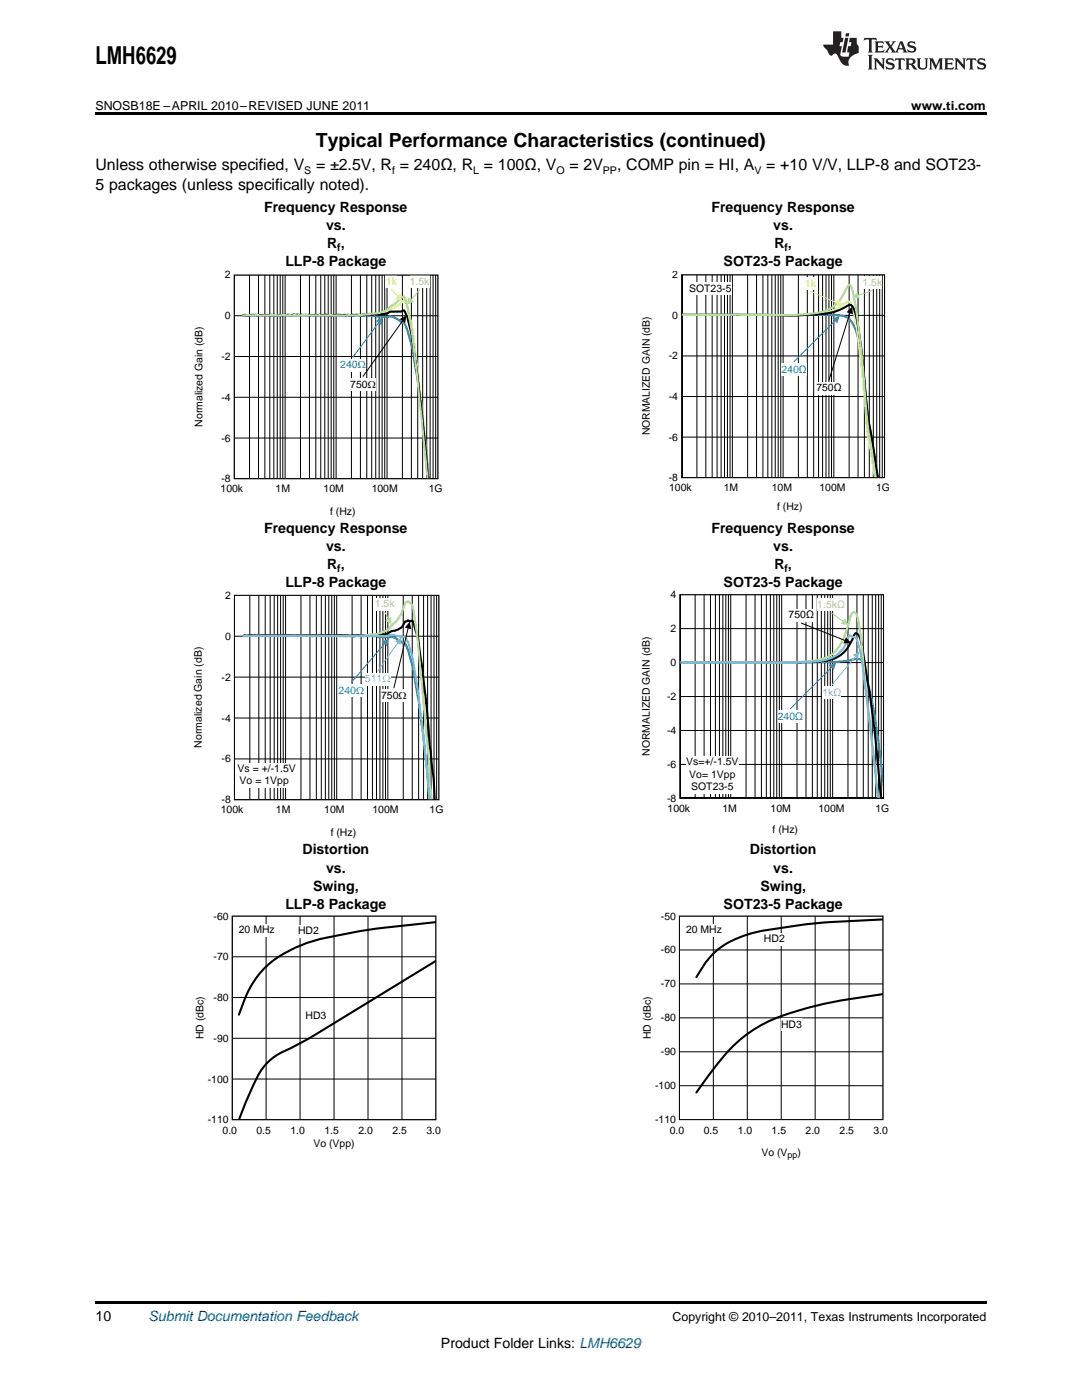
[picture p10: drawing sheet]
<svg xmlns="http://www.w3.org/2000/svg" width="216mm" height="279mm" viewBox="0 0 216 279" stroke-linecap="round" stroke-linejoin="round" font-family="sans-serif">
<path d="M176.2 183.5l-13.1 .7-10.2 1.4a20 20 0 0 0-10.5 4.7l-1.6 1.8-1.8 2.9M176.2 198.4l-6.8 1a64.1 64.1 0 0 0-16.7 4.8 32.6 32.6 0 0 0-11.6 10.8l-2.1 3" fill="none" stroke="#000" stroke-width=".42"/>
<path d="M135.6 182.8h40.6v40.7h-40.6zM135.6 196.4h40.6M135.6 189.6h40.6M142.3 182.8v40.7M149.1 182.8v40.7M155.9 182.8v40.7M162.7 182.8v40.7M169.4 182.8v40.7M135.6 216.7h40.6M135.6 209.9h40.6M135.6 203.1h40.6" fill="none" stroke="#000" stroke-width=".2"/>
<path d="M135.6 182.8v40.7h40.6v-40.7zM135.2 182.4h41.4v41.5h-41.4z" fill-rule="evenodd" fill="#fff"/>
<path d="M135.6 182.8h40.6v40.7h-40.6z" fill="none" stroke="#000" stroke-width=".2"/>
<g fill="#fff">
<path d="M136.9 184.4h7.2v2.5h-7.2z" fill-rule="evenodd"/>
<path d="M152.4 186.2h4.2v2.5h-4.2z" fill-rule="evenodd"/>
<path d="M155.8 203.2h4.2v2.5h-4.2z" fill-rule="evenodd"/>
</g>
<path d="M87 184l-12.7 1.4-9.3 1.8a22.7 22.7 0 0 0-13.6 7.6 19.1 19.1 0 0 0-2.7 4.9l-1 2.8M87 191.8l-23.9 14.6-3.6 2a22.5 22.5 0 0 0-6.2 3.8 23.3 23.3 0 0 0-4 7.2l-1.6 4.1" fill="none" stroke="#000" stroke-width=".42"/>
<path d="M46.3 182.8h40.7v40.7h-40.7zM46.3 199.1h40.7M46.3 190.9h40.7M53.1 182.8v40.7M59.9 182.8v40.7M66.7 182.8v40.7M73.4 182.8v40.7M80.2 182.8v40.7M46.3 215.3h40.7M46.3 207.2h40.7" fill="none" stroke="#000" stroke-width=".2"/>
<path d="M46.3 182.8v40.7h40.7v-40.7zM45.9 182.4h41.5v41.5h-41.5z" fill-rule="evenodd" fill="#fff"/>
<path d="M46.3 182.8h40.7v40.7h-40.7z" fill="none" stroke="#000" stroke-width=".2"/>
<g fill="#fff">
<path d="M47.7 184.4h7.1v2.5h-7.1z" fill-rule="evenodd"/>
<path d="M59.5 184.6h4.2v2.5h-4.2z" fill-rule="evenodd"/>
<path d="M60.9 201.6h4.2v2.5h-4.2z" fill-rule="evenodd"/>
</g>
<path d="M46.4 118.2h41.7v41.8h-41.7z" fill="none" stroke="#fff" stroke-width=".75"/>
<g fill="none" stroke="#000" stroke-width=".2">
<path d="M46.8 118.8h40.8M46.8 118.7v40.8M49.8 118.7v40.8M51.6 118.7v40.8M52.9 118.7v40.8M53.9 118.7v40.8M54.7 118.7v40.8M55.4 118.7v40.8M56 118.7v40.8M56.5 118.7v40.8M57 118.7v40.8M60.1 118.7v40.8"/>
<path d="M61.8 118.7v40.8M63.1 118.7v40.8M64.1 118.7v40.8M64.9 118.7v40.8M65.6 118.7v40.8M66.2 118.7v40.8M66.7 118.7v40.8M67.2 118.7v40.8M70.3 118.7v40.8M72.1 118.7v40.8M73.3 118.7v40.8M74.3 118.7v40.8"/>
<path d="M75.1 118.7v40.8M75.8 118.7v40.8M76.4 118.7v40.8M76.9 118.7v40.8M77.4 118.7v40.8M80.5 118.7v40.8M82.3 118.7v40.8M83.5 118.7v40.8M84.5 118.7v40.8M85.3 118.7v40.8M86 118.7v40.8M86.6 118.7v40.8"/>
<path d="M87.1 118.7v40.8M87.6 118.7v40.8M46.8 135.1h40.8M46.8 127h40.8M46.8 159.6h40.8M46.8 151.5h40.8M46.8 143.3h40.8"/>
</g>
<path d="M48.7 126.9h11.1l.8-.1 1.7 .2 2.6-.2 3.1 .1 .4-.1 .5 .2h1.7l.7-.1 .7 .1 1.2-.1h1.6l2 .3 1.3-.1 .9 .3 1.4 1a1.02 1.02 0 0 1 .9 1l1.2 4.3 1.1 6.3 .8 6.3 1.2 12.4 .2 .8" fill="none" stroke="#0087c2" stroke-width=".42"/>
<path d="M48.6 126.9l1.6-.1 13.1 .1 1.8-.2 3.4 .2 5.8-.1 2.4-.2 .6-.1 .9-.5 1-.3a2.47 2.47 0 0 0 1.6-1.6l.6-.3 .4 .2 .5-.1 1.2 3.8 1.6 12.6 .6 8.2 .8 7.1 .2 3.9" fill="none" stroke="#000" stroke-width=".42"/>
<path d="M48.6 126.9h22.9l3.6-.4 .9-.2 1.5-.8 1.7-1.6 1-1.9a3.4 3.4 0 0 1 1.1-2 2.09 2.09 0 0 1 1.2 2l.9 6.4 .8 8.3 1.2 13.7 .3 6.2 .4 2.9" fill="none" stroke="#b3dd95" stroke-width=".42"/>
<path d="M48.6 127l10.1-.2 4.6 .2 1.8-.1h12.2a3.2 3.2 0 0 1 2.5 .1l1.1 .1 .6 1.2 .9 3.6 1 6.2 .9 7 1.4 14.5" fill="none" stroke="#82c1e0" stroke-width=".42"/>
<path d="M76.8 122.2l.7 1.4" fill="none" stroke="#b3dd95" stroke-width=".2"/>
<path d="M76.8 123.8l1.2-.7 .1 1.6z" fill="#b3dd95"/>
<path d="M74.8 119.3h4v2.5h-4z" fill-rule="evenodd" fill="#fff"/>
<path d="M81.5 125.3l-2.9 12" fill="none" stroke="#000" stroke-width=".2"/>
<path d="M81.7 124.1l.4 1.5-1.3-.3z" fill="#000"/>
<g fill="#fff">
<path d="M76 137.6h5.1v2.6h-5.1z" fill-rule="evenodd"/>
<path d="M46.8 118.8v40.8h40.8v-40.8zM46.4 118.4h41.6v41.6h-41.6z" fill-rule="evenodd"/>
</g>
<path d="M46.8 118.8h40.8v40.8h-40.8z" fill="none" stroke="#000" stroke-width=".2"/>
<path d="M76.8 128.4l-6.7 7.8" fill="none" stroke="#0087c2" stroke-width=".2"/>
<path d="M76.2 128.1l1.4-.6-.4 1.5z" fill="#0087c2"/>
<path d="M67.6 136.5h5.1v2.6h-5.1z" fill-rule="evenodd" fill="#fff"/>
<path d="M79.4 128.2l-4 5.7" fill="none" stroke="#82c1e0" stroke-width=".2"/>
<path d="M78.8 127.9l1.3-.7-.2 1.5z" fill="#82c1e0"/>
<g fill="#fff">
<path d="M72.8 134.3h5.1v2.5h-5.1z" fill-rule="evenodd"/>
<path d="M47.4 152.2h11.6v2.6h-11.6z" fill-rule="evenodd"/>
<path d="M47.8 154.7h9.9v2.5h-9.9z" fill-rule="evenodd"/>
</g>
<path d="M135.3 118.1h41.5v41.6h-41.5z" fill="none" stroke="#fff" stroke-width=".75"/>
<g fill="none" stroke="#000" stroke-width=".2">
<path d="M135.6 118.7h40.7M135.6 118.6v40.6M138.7 118.6v40.6M140.5 118.6v40.6M141.8 118.6v40.6M142.8 118.6v40.6M143.6 118.6v40.6M144.2 118.6v40.6M144.8 118.6v40.6M145.3 118.6v40.6M145.8 118.6v40.6M148.9 118.6v40.6"/>
<path d="M150.7 118.6v40.6M151.9 118.6v40.6M152.9 118.6v40.6M153.7 118.6v40.6M154.4 118.6v40.6M155 118.6v40.6M155.5 118.6v40.6M156 118.6v40.6M159 118.6v40.6M160.8 118.6v40.6M162.1 118.6v40.6M163.1 118.6v40.6"/>
<path d="M163.9 118.6v40.6M164.6 118.6v40.6M165.2 118.6v40.6M165.7 118.6v40.6M166.1 118.6v40.6M169.2 118.6v40.6M171 118.6v40.6M172.3 118.6v40.6M173.2 118.6v40.6M174 118.6v40.6M174.7 118.6v40.6M175.3 118.6v40.6"/>
<path d="M175.8 118.6v40.6M176.3 118.6v40.6M135.6 139h40.7M135.6 132.2h40.7M135.6 125.5h40.7M135.6 159.3h40.7M135.6 152.6h40.7M135.6 145.8h40.7"/>
</g>
<path d="M135.7 132.1l22.6 .2 9.1-.2 3.1-.5a1.32 1.32 0 0 1 1.8 1.2l1.4 5.5 .8 4.1 1.6 12.1 .3 3.9" fill="none" stroke="#0087c2" stroke-width=".42"/>
<path d="M135.6 132.1l22.6 .2 6.5-.4 2-.6 1.6-1.1 1-1.2 1-2a.48 .48 0 0 1 .3-.6 .48 .48 0 0 1 .6 .2 10 10 0 0 1 1.1 4.4l2 13.1 1.5 14.9 .2 .2" fill="none" stroke="#000" stroke-width=".42"/>
<path d="M135.6 132.1l22 .1 4-.2 1.9-.3 1.8-.7 .8-.5 .9-.8 1-1.6 1.2-3.1a6.8 6.8 0 0 1 1-2.8 .72 .72 0 0 1 .8 .8l.8 4.5 1.3 12.6 2 18.2 .2 .9" fill="none" stroke="#b3dd95" stroke-width=".42"/>
<path d="M135.6 132.2l22.4 .1 3.3-.2 2.1-.2 1.9-.3 1.1-.6 1.1-.8a6.2 6.2 0 0 0 1.9-3.2 .43 .43 0 0 1 .7 .1l.3 .1a1.33 1.33 0 0 1 .9 1.3l.8 4.3 1.6 12.1 1.4 13.8 .2 .6" fill="none" stroke="#82c1e0" stroke-width=".42"/>
<path d="M165.8 122.3l2.5 1.7" fill="none" stroke="#b3dd95" stroke-width=".2"/>
<path d="M168.6 123.4l.7 1.3-1.5-.2z" fill="#b3dd95"/>
<path d="M163.1 119.4h5.5v2.5h-5.5z" fill-rule="evenodd" fill="#fff"/>
<path d="M159.9 124.3l8.8 3.6" fill="none" stroke="#000" stroke-width=".2"/>
<path d="M168.8 127.2l1 1.1-1.5 .1z" fill="#000"/>
<g fill="#fff">
<path d="M157.4 121.5h5v2.5h-5z" fill-rule="evenodd"/>
<path d="M135.6 118.7v40.6h40.7v-40.6zM135.2 118.3h41.5v41.4h-41.5z" fill-rule="evenodd"/>
</g>
<path d="M135.6 118.7h40.7v40.6h-40.7z" fill="none" stroke="#000" stroke-width=".2"/>
<path d="M166 133.1l-8.3 8.3" fill="none" stroke="#0087c2" stroke-width=".2"/>
<path d="M165.4 132.7l1.5-.4-.5 1.4z" fill="#0087c2"/>
<path d="M155.2 141.8h5.1v2.5h-5.1z" fill-rule="evenodd" fill="#fff"/>
<path d="M170.8 131l-4.8 5.7" fill="none" stroke="#82c1e0" stroke-width=".2"/>
<path d="M170.1 130.7l1.4-.6-.3 1.4z" fill="#82c1e0"/>
<g fill="#fff">
<path d="M164.1 137h3.8v2.5h-3.8z" fill-rule="evenodd"/>
<path d="M136.9 150.8h10.5v7.5h-10.5z" fill-rule="evenodd"/>
</g>
<path d="M46.3 54.3h41.6v41.6h-41.6z" fill="none" stroke="#fff" stroke-width=".75"/>
<g fill="none" stroke="#000" stroke-width=".2">
<path d="M46.7 54.9h40.7M46.7 54.8v40.7M49.8 54.8v40.7M51.6 54.8v40.7M52.9 54.8v40.7M53.8 54.8v40.7M54.6 54.8v40.7M55.3 54.8v40.7M55.9 54.8v40.7M56.4 54.8v40.7M56.9 54.8v40.7M60 54.8v40.7"/>
<path d="M61.7 54.8v40.7M63 54.8v40.7M64 54.8v40.7M64.8 54.8v40.7M65.5 54.8v40.7M66.1 54.8v40.7M66.6 54.8v40.7M67.1 54.8v40.7M70.1 54.8v40.7M71.9 54.8v40.7M73.2 54.8v40.7M74.2 54.8v40.7"/>
<path d="M75 54.8v40.7M75.7 54.8v40.7M76.2 54.8v40.7M76.8 54.8v40.7M77.2 54.8v40.7M80.3 54.8v40.7M82.1 54.8v40.7M83.4 54.8v40.7M84.3 54.8v40.7M85.1 54.8v40.7M85.8 54.8v40.7M86.4 54.8v40.7"/>
<path d="M86.9 54.8v40.7M87.4 54.8v40.7M46.7 79.3h40.7M46.7 71.1h40.7M46.7 63h40.7M46.7 95.6h40.7M46.7 87.4h40.7"/>
</g>
<path d="M48.6 62.9l11.1 .1 .8-.1 1.7 .1 2.6-.1 3 .1 .4-.1 .6 .1 1.7 .1 .7-.2 .7 .2 1.1-.2 1.6 .1 2.1 .3 1.2-.2 .9 .3 1.4 1a1.02 1.02 0 0 1 .9 1.1l1.2 4.2 1.1 6.3 .8 6.3 1.2 12.3 .2 .9" fill="none" stroke="#0087c2" stroke-width=".42"/>
<path d="M48.5 62.9h9.8l.4-.1 9.5 .1 7-.3 2-.5 .7-.5 1.9-.9 .8-.8a15.7 15.7 0 0 1 1.7 5.9l1.8 15.1 1.4 14.6" fill="none" stroke="#fbe43b" stroke-width=".42"/>
<path d="M48.5 62.9l10.1-.1 4.6 .1 1.8-.1 3.2 .1 7.6-.1 1.5-.3a3.7 3.7 0 0 1 2.1-.3l1.3-.2 .6 1.4 .8 3.3 1.2 8.4 1.5 13.6 .5 5.8 .2 1" fill="none" stroke="#000" stroke-width=".42"/>
<path d="M48.5 62.9l20.3 .1 2.6-.1 3.8-.3 1.4-.4 .8-.5 3.1-2.5a14.8 14.8 0 0 1 1.3 4.6l1.4 11.2 2.1 20.5" fill="none" stroke="#b3dd95" stroke-width=".42"/>
<path d="M83.7 57.8l-1.7 2.1" fill="none" stroke="#b3dd95" stroke-width=".2"/>
<path d="M81.6 59.3l1 .9-1.4 .6z" fill="#b3dd95"/>
<path d="M81.8 55h3.9v2.5h-3.9z" fill-rule="evenodd" fill="#fff"/>
<path d="M80.4 63.9l-8 11.2" fill="none" stroke="#000" stroke-width=".2"/>
<path d="M79.7 63.7l1.4-.7-.3 1.5z" fill="#000"/>
<path d="M69.9 75.5h5.1v2.5h-5.1z" fill-rule="evenodd" fill="#fff"/>
<path d="M78.1 57.8l1.4 1.5" fill="none" stroke="#fbe43b" stroke-width=".2"/>
<path d="M78.9 59.6l1-.9 .4 1.4z" fill="#fbe43b"/>
<g fill="#fff">
<path d="M77 54.9h2.2v2.5h-2.2z" fill-rule="evenodd"/>
<path d="M46.7 54.9v40.7h40.7v-40.7zM46.3 54.5h41.5v41.5h-41.5z" fill-rule="evenodd"/>
</g>
<path d="M46.7 54.9h40.7v40.7h-40.7z" fill="none" stroke="#000" stroke-width=".2"/>
<path d="M75.6 64.3l-5.2 7" fill="none" stroke="#0087c2" stroke-width=".2"/>
<path d="M75 64l1.3-.6-.2 1.4z" fill="#0087c2"/>
<path d="M67.9 71.6h5.1v2.5h-5.1z" fill-rule="evenodd" fill="#fff"/>
<path d="M135.6 54.3h41.4v41.4h-41.4z" fill="none" stroke="#fff" stroke-width=".75"/>
<g fill="none" stroke="#000" stroke-width=".2">
<path d="M136 54.8h40.5M136 54.7v40.5M139.1 54.7v40.5M140.8 54.7v40.5M142.1 54.7v40.5M143.1 54.7v40.5M143.9 54.7v40.5M144.6 54.7v40.5M145.2 54.7v40.5M145.7 54.7v40.5M146.1 54.7v40.5M149.2 54.7v40.5"/>
<path d="M151 54.7v40.5M152.2 54.7v40.5M153.2 54.7v40.5M154 54.7v40.5M154.7 54.7v40.5M155.3 54.7v40.5M155.8 54.7v40.5M156.3 54.7v40.5M159.3 54.7v40.5M161.1 54.7v40.5M162.4 54.7v40.5M163.3 54.7v40.5"/>
<path d="M164.1 54.7v40.5M164.8 54.7v40.5M165.4 54.7v40.5M165.9 54.7v40.5M166.4 54.7v40.5M169.4 54.7v40.5M171.2 54.7v40.5M172.5 54.7v40.5M173.5 54.7v40.5M174.3 54.7v40.5M174.9 54.7v40.5M175.5 54.7v40.5"/>
<path d="M176 54.7v40.5M176.5 54.7v40.5M136 79.1h40.5M136 71h40.5M136 62.9h40.5M136 95.3h40.5M136 87.2h40.5"/>
</g>
<path d="M136.1 62.8h15.7l6 .2 6.3-.1 4.1 .1a3.2 3.2 0 0 1 2.4 2.4l.6 2 .7 3.9 1.4 12.8 2 11.1" fill="none" stroke="#0087c2" stroke-width=".42"/>
<path d="M136 62.8l22 .1 3.9-.2 2.1-.2 1.6-.3 1.2-.5 1.5-.9a1.11 1.11 0 0 1 1.3-.4 28.5 28.5 0 0 1 1.7 7.8l.7 5.8 1.2 12.9 1.3 8 .2 .3" fill="none" stroke="#fbe43b" stroke-width=".42"/>
<path d="M136 62.8l21.9 .2 4.4-.2 3.6-.4 1.4-.5 1.4-.6a.99 .99 0 0 1 1.1-.4 .99 .99 0 0 1 .7 .9l.5 2.2 .7 4.1 1.5 14.9 2 12.2" fill="none" stroke="#000" stroke-width=".42"/>
<path d="M136 62.8l21.7 .1 5.3-.5 2.1-.5 1.5-.9 1.2-1.4 1.3-2.4a.36 .36 0 0 1 .4-.4 .36 .36 0 0 1 .4 .5l.6 2.3 .6 4.1 .9 8 1.2 13.8 1.5 9.7" fill="none" stroke="#b3dd95" stroke-width=".42"/>
<path d="M174.1 58l-2.9 1" fill="none" stroke="#b3dd95" stroke-width=".2"/>
<path d="M171.1 58.3l.4 1.3-1.4-.2z" fill="#b3dd95"/>
<path d="M172.1 55.1h3.9v2.5h-3.9z" fill-rule="evenodd" fill="#fff"/>
<path d="M169.6 62.4l-4.2 13.5" fill="none" stroke="#000" stroke-width=".2"/>
<path d="M170 61.2l.2 1.5-1.3-.4z" fill="#000"/>
<path d="M162.9 76.2h5v2.5h-5z" fill-rule="evenodd" fill="#fff"/>
<path d="M161.7 58.1l5.5 2.4" fill="none" stroke="#fbe43b" stroke-width=".2"/>
<path d="M167.3 59.8l1 1.2-1.5 .1z" fill="#fbe43b"/>
<g fill="#fff">
<path d="M160.6 55.3h2.2v2.5h-2.2z" fill-rule="evenodd"/>
<path d="M136 54.8v40.5h40.5v-40.5zM135.6 54.4h41.3v41.3h-41.3z" fill-rule="evenodd"/>
</g>
<path d="M136 54.8h40.5v40.5h-40.5z" fill="none" stroke="#000" stroke-width=".2"/>
<path d="M166.7 63.9l-8.3 8.3" fill="none" stroke="#0087c2" stroke-width=".2"/>
<path d="M166.1 63.6l1.4-.5-.4 1.4z" fill="#0087c2"/>
<g fill="#fff">
<path d="M155.9 72.5h5.1v2.5h-5.1z" fill-rule="evenodd"/>
<path d="M137.5 56.4h8.5v2.4h-8.5z" fill-rule="evenodd"/>
</g>
<g fill="#231f20">
<path d="M172.5 7.6l-.1 .5 .4-.2h.6v.1v2.1l-.2 .4h.9l-.2-.4v-2.1l.1-.1h.5l.5 .2-.2-.5zM174.5 8.3l.2 .3v1.5l-.2 .4h1.8l.2-.6a1.04 1.04 0 0 1-1.3 .2v-.7h.6l.3 .2v-.6l-.3 .2h-.6v-.6l.8-.1 .4 .3-.2-.5zM176.5 8.3l.9 1.1-.9 1.1h.8l-.2-.2 .4-.7 .5 .7-.2 .2h1.5l-.2-.2 .2-.4h.9l.1 .4-.2 .2h1l-.3-.3-.7-1.9h-.5l-.9 2-.8-1 .9-1h-.8l.1 .3-.4 .5-.3-.6 .1-.2zM179.7 8.6l.4 1h-.7zM181.3 8.4a.63 .63 0 0 0-.2 .7 .63 .63 0 0 0 .6 .4l.6 .2 .1 .2a.75 .75 0 0 1-.7 .4 .75 .75 0 0 1-.6-.5l.1 .7 .1-.1a1.11 1.11 0 0 0 1.5-.6 1.13 1.13 0 0 0-1.2-.8l-.1-.4a1.04 1.04 0 0 1 1.2 .2l-.2-.5-.2 .1-.4-.2zM173.2 10.9l.2 .4v2.2l-.2 .4h1l-.3-.4v-2.2l.3-.4zM174.3 11.6l.3 .4v1.5l-.3 .4h.8l-.2-.4v-1.3l1.5 1.7v-1.9l.2-.4h-.7l.2 .4v.9l-1.1-1.3zM177 11.8a.62 .62 0 0 0-.2 .7 .62 .62 0 0 0 .6 .4l.6 .1 .1 .3a.76 .76 0 0 1-.7 .3 .76 .76 0 0 1-.7-.4l.2 .7 .1-.1a1.11 1.11 0 0 0 1.5-.6 1.13 1.13 0 0 0-1.2-.8l-.1-.4a1.04 1.04 0 0 1 1.2 .2l-.2-.6-.2 .1-.5-.1zM178.7 11.6l-.2 .6a.61 .61 0 0 1 .8-.3v1.6l-.2 .4h.9l-.2-.4v-1.6a.63 .63 0 0 1 .7 .3l-.1-.6zM180.6 11.6l.3 .4v1.5l-.3 .4h1l-.2-.2-.1-.8 .6 .2a.76 .76 0 0 0 1.2 .7l-1-1a.58 .58 0 0 0 .6-.5 .58 .58 0 0 0-.5-.6zM181.4 11.9h.1a.45 .45 0 0 1 .5 .1 .45 .45 0 0 1 .1 .5l-.8 .2zM182.9 11.6l.2 .2a2.17 2.17 0 0 0 .3 1.9 .99 .99 0 0 0 1.6-.6v-1.1l.2-.4h-.7l.2 .2a1.92 1.92 0 0 1-.2 1.8 .6 .6 0 0 1-.9-.5v-1.1l.2-.4zM185.4 11.6l.2 .4v1.5l-.2 .4h.7l-.2-.4v-1.4l.8 1.8 .8-1.8v1.4l-.2 .4h.9l-.2-.4v-1.5l.2-.4h-.8l-.6 1.5-.6-1.5zM188.4 11.6l.2 .4v1.5l-.2 .4h1.8l.1-.6a1.04 1.04 0 0 1-1.2 .1v-.6h.5l.4 .2v-.6l-.4 .2h-.5v-.7h.8l.3 .3-.1-.6zM190.5 11.6l.2 .4v1.5l-.2 .4h.7l-.2-.4v-1.3l1.5 1.7v-1.9l.2-.4h-.7l.2 .4v.9l-1.1-1.3zM192.9 11.6l-.1 .6a.61 .61 0 0 1 .7-.3l.1 1.6-.3 .4h1l-.3-.4 .1-1.6a.63 .63 0 0 1 .7 .3l-.1-.6zM195.2 11.8a.62 .62 0 0 0-.2 .7 .62 .62 0 0 0 .6 .4l.6 .1 .1 .3a.76 .76 0 0 1-.7 .3 .76 .76 0 0 1-.6-.4l.1 .7 .1-.1a1.11 1.11 0 0 0 1.6-.6 1.13 1.13 0 0 0-1.3-.8l-.1-.4a1.04 1.04 0 0 1 1.2 .2l-.1-.6-.2 .1-.5-.1z"/>
<path d="M166.2 6.3v2.6h-1.9v.4l.8 .9a.91 .91 0 0 0 1 .8 .56 .56 0 0 1 .5-.3 .56 .56 0 0 1 .5 .3l.4 .8a1.53 1.53 0 0 0 1.9 1.2 1.54 1.54 0 0 1 1-2.1l.9-.3v-1.4a1.52 1.52 0 0 1-.4-1.6h-1.3l-.2 .8h.5l-.2 .8h-.5l-.1 1v.2l.4 .1-.2 .8a1.93 1.93 0 0 1-1.6-.3l.3-1.8h-.5l.2-.8h.4l.2-.8h-.4v-1.3zM168.6 7.6l-.6 2.9h.7l.6-2.9zM168.8 6.6l-.1 .7h.6l.2-.7z"/>
</g>
<path d="M19 22.5h177.8v.5h-177.8zM19 259.7h177.8v.5h-177.8z" fill="#000"/>
<text font-size="4.9" x="19" y="12.8">LMH6629</text>
<text font-size="3.9" x="63" y="29.3">Typical Performance Characteristics (continued)</text>
<g font-size="3.2">
<text x="19" y="34">Unless otherwise specified, V</text>
<text x="63.1" y="34">= ±2.5V, R = 240Ω, R = 100Ω, V</text>
<text x="113.6" y="34">= 2V</text>
<text x="123.1" y="34">, COMP pin = HI, A</text>
<text x="152.9" y="34">= +10 V/V, LLP-8 and SOT23-</text>
<text x="19" y="37.9">5 packages (unless specifically noted).</text>
</g>
<g font-size="2.8">
<text x="52.7" y="42.3">Frequency Response</text>
<text x="65.1" y="45.9">vs.</text>
<text x="142" y="42.3">Frequency Response</text>
<text x="154.3" y="45.9">vs.</text>
<text x="56.9" y="53.1">LLP-8 Package</text>
<text x="65.3" y="49.5">R ,</text>
<text x="144.4" y="53.1">SOT23-5 Package</text>
<text x="154.5" y="49.5">R ,</text>
<text x="52.7" y="106.4">Frequency Response</text>
<text x="142" y="106.4">Frequency Response</text>
<text x="65.1" y="110">vs.</text>
<text x="65.3" y="113.6">R ,</text>
<text x="154.3" y="110">vs.</text>
<text x="154.5" y="113.6">R ,</text>
<text x="56.9" y="117.2">LLP-8 Package</text>
<text x="144.4" y="117.2">SOT23-5 Package</text>
<text x="60.4" y="170.5">Distortion</text>
<text x="149.6" y="170.5">Distortion</text>
<text x="62.5" y="177.7">Swing,</text>
<text x="65.1" y="174.1">vs.</text>
<text x="151.7" y="177.7">Swing,</text>
<text x="154.3" y="174.1">vs.</text>
<text x="56.9" y="181.3">LLP-8 Package</text>
<text x="144.4" y="181.3">SOT23-5 Package</text>
<text x="19" y="263.6">10</text>
<text x="88" y="269">Product Folder Links: LMH6629</text>
</g>
<text font-size="2.8" fill="#0000c8" x="29.6" y="263.6">Submit Documentation Feedback</text>
<g font-size="2.5">
<text x="19" y="21.9">SNOSB18E –APRIL 2010–REVISED JUNE 2011</text>
<text x="181.8" y="21.9">www.ti.com</text>
<text x="134.2" y="263.6">Copyright © 2010–2011, Texas Instruments Incorporated</text>
</g>
<g font-size="2.1">
<text x="60.7" y="34.6">S</text>
<text x="78.2" y="34.6">f</text>
<text x="94.4" y="34.6">L</text>
<text x="111.1" y="34.6">O</text>
<text x="120.3" y="34.6">PP</text>
<text x="150.5" y="34.6">V</text>
<text x="67.3" y="50.1">f</text>
<text x="156.5" y="50.1">f</text>
<text x="44.9" y="55.6">2</text>
<text x="134.1" y="55.5">2</text>
<text x="137.5" y="58.2">SOT23-5</text>
<text x="44.9" y="63.7">0</text>
<text x="134.1" y="63.6">0</text>
<text x="44.2" y="71.8">-2</text>
<text x="133.5" y="71.7">-2</text>
<text x="69.9" y="77.4">750</text>
<text x="73.4" y="77.4">:</text>
<text x="44.2" y="80">-4</text>
<text x="133.5" y="79.8">-4</text>
<text x="162.9" y="78.1">750</text>
<text x="166.4" y="78.1">÷</text>
<text x="40.4" y="85.2" transform="rotate(-90 40.4 85.2)">Normalized Gain (dB)</text>
<text x="44.2" y="88.1">-6</text>
<text x="129.7" y="86.9" transform="rotate(-90 129.7 86.9)">NORMALIZED GAIN (dB)</text>
<text x="133.5" y="87.9">-6</text>
<text x="44" y="98.2">100k</text>
<text x="44.2" y="96.2">-8</text>
<text x="55" y="98.2">1M</text>
<text x="64.6" y="98.2">10M</text>
<text x="74.2" y="98.2">100M</text>
<text x="85.5" y="98.2">1G</text>
<text x="133.5" y="96.1">-8</text>
<text x="133.5" y="98">100k</text>
<text x="144.4" y="98">1M</text>
<text x="154" y="98">10M</text>
<text x="155.1" y="101.8">f (Hz)</text>
<text x="163.5" y="98">100M</text>
<text x="174.8" y="98">1G</text>
<text x="65.9" y="102.8">f (Hz)</text>
<text x="44.9" y="119.5">2</text>
<text x="67.3" y="114.2">f</text>
<text x="133.8" y="119.4">4</text>
<text x="156.5" y="114.2">f</text>
<text x="157.4" y="123.4">750</text>
<text x="160.8" y="123.4">÷</text>
<text x="44.9" y="127.7">0</text>
<text x="133.8" y="126.2">2</text>
<text x="44.2" y="135.8">-2</text>
<text x="133.8" y="132.9">0</text>
<text x="44.2" y="144">-4</text>
<text x="76" y="139.5">750:</text>
<text x="133.1" y="139.7">-2</text>
<text x="40.2" y="149.2" transform="rotate(-90 40.2 149.2)">Normalized Gain (dB)</text>
<text x="133.1" y="146.5">-4</text>
<text x="44.2" y="152.2">-6</text>
<text x="47.4" y="154.1">Vs = +/-1.5V</text>
<text x="129.7" y="150.9" transform="rotate(-90 129.7 150.9)">NORMALIZED GAIN (dB)</text>
<text x="133.1" y="153.2">-6</text>
<text x="136.9" y="152.7">Vs=+/-1.5V</text>
<text x="137.5" y="155.2">Vo= 1Vpp</text>
<text x="44.2" y="160.3">-8</text>
<text x="47.8" y="156.6">Vo = 1Vpp</text>
<text x="133.1" y="160">-8</text>
<text x="133.2" y="162">100k</text>
<text x="137.9" y="157.7">SOT23-5</text>
<text x="144.1" y="162">1M</text>
<text x="153.8" y="162">10M</text>
<text x="163.3" y="162">100M</text>
<text x="174.7" y="162">1G</text>
<text x="44" y="162.3">100k</text>
<text x="55.1" y="162.3">1M</text>
<text x="64.7" y="162.3">10M</text>
<text x="66" y="166.9">f (Hz)</text>
<text x="74.3" y="162.3">100M</text>
<text x="85.7" y="162.3">1G</text>
<text x="154.2" y="166.2">f (Hz)</text>
<text x="42.6" y="183.5">-60</text>
<text x="131.9" y="183.5">-50</text>
<text x="42.6" y="191.6">-70</text>
<text x="47.7" y="186.2">20 MHz</text>
<text x="59.5" y="186.4">HD2</text>
<text x="131.9" y="190.3">-60</text>
<text x="136.9" y="186.2">20 MHz</text>
<text x="152.4" y="188.1">HD2</text>
<text x="131.9" y="197.1">-70</text>
<text x="42.6" y="199.8">-80</text>
<text x="60.9" y="203.4">HD3</text>
<text x="131.9" y="203.8">-80</text>
<text x="40.6" y="207.4" transform="rotate(-90 40.6 207.4)">HD (dBc)</text>
<text x="42.6" y="207.9">-90</text>
<text x="129.8" y="207.4" transform="rotate(-90 129.8 207.4)">HD (dBc)</text>
<text x="155.8" y="205.1">HD3</text>
<text x="131.9" y="210.6">-90</text>
<text x="41.5" y="216">-100</text>
<text x="130.7" y="217.4">-100</text>
<text x="41.5" y="224.2">-110</text>
<text x="44.4" y="226.3">0.0</text>
<text x="51.2" y="226.3">0.5</text>
<text x="58" y="226.3">1.0</text>
<text x="64.7" y="226.3">1.5</text>
<text x="71.5" y="226.3">2.0</text>
<text x="78.3" y="226.3">2.5</text>
<text x="85.1" y="226.3">3.0</text>
<text x="130.7" y="224.1">-110</text>
<text x="133.7" y="226.2">0.0</text>
<text x="140.4" y="226.2">0.5</text>
<text x="147.2" y="226.2">1.0</text>
<text x="154" y="226.2">1.5</text>
<text x="160.7" y="226.2">2.0</text>
<text x="167.5" y="226.2">2.5</text>
<text x="174.3" y="226.2">3.0</text>
<text x="62.5" y="228.9">Vo (Vpp)</text>
<text x="151.9" y="230.7">Vo (V</text>
<text x="159.1" y="230.7">)</text>
</g>
<g font-size="2.1" fill="#fbe43b">
<text x="77" y="56.8">1k</text>
<text x="160.6" y="57.2">1k</text>
</g>
<g font-size="2.1" fill="#b3dd95">
<text x="81.8" y="56.8">1.5k</text>
<text x="172.1" y="57">1.5k</text>
<text x="74.8" y="121.2">1.5k</text>
<text x="163.1" y="121.3">1.5k÷</text>
</g>
<g font-size="2.1" fill="#0087c2">
<text x="67.9" y="73.5">240:</text>
<text x="155.9" y="74.4">240</text>
<text x="159.4" y="74.4">÷</text>
<text x="67.6" y="138.5">240:</text>
<text x="155.2" y="143.6">240÷</text>
</g>
<g font-size="2.1" fill="#82c1e0">
<text x="72.8" y="136.2">511</text>
<text x="76.3" y="136.2">:</text>
<text x="164.1" y="138.9">1k</text>
<text x="166.3" y="138.9">÷</text>
</g>
<text font-size="1.8" x="157.1" y="231.1">pp</text>
</svg>
